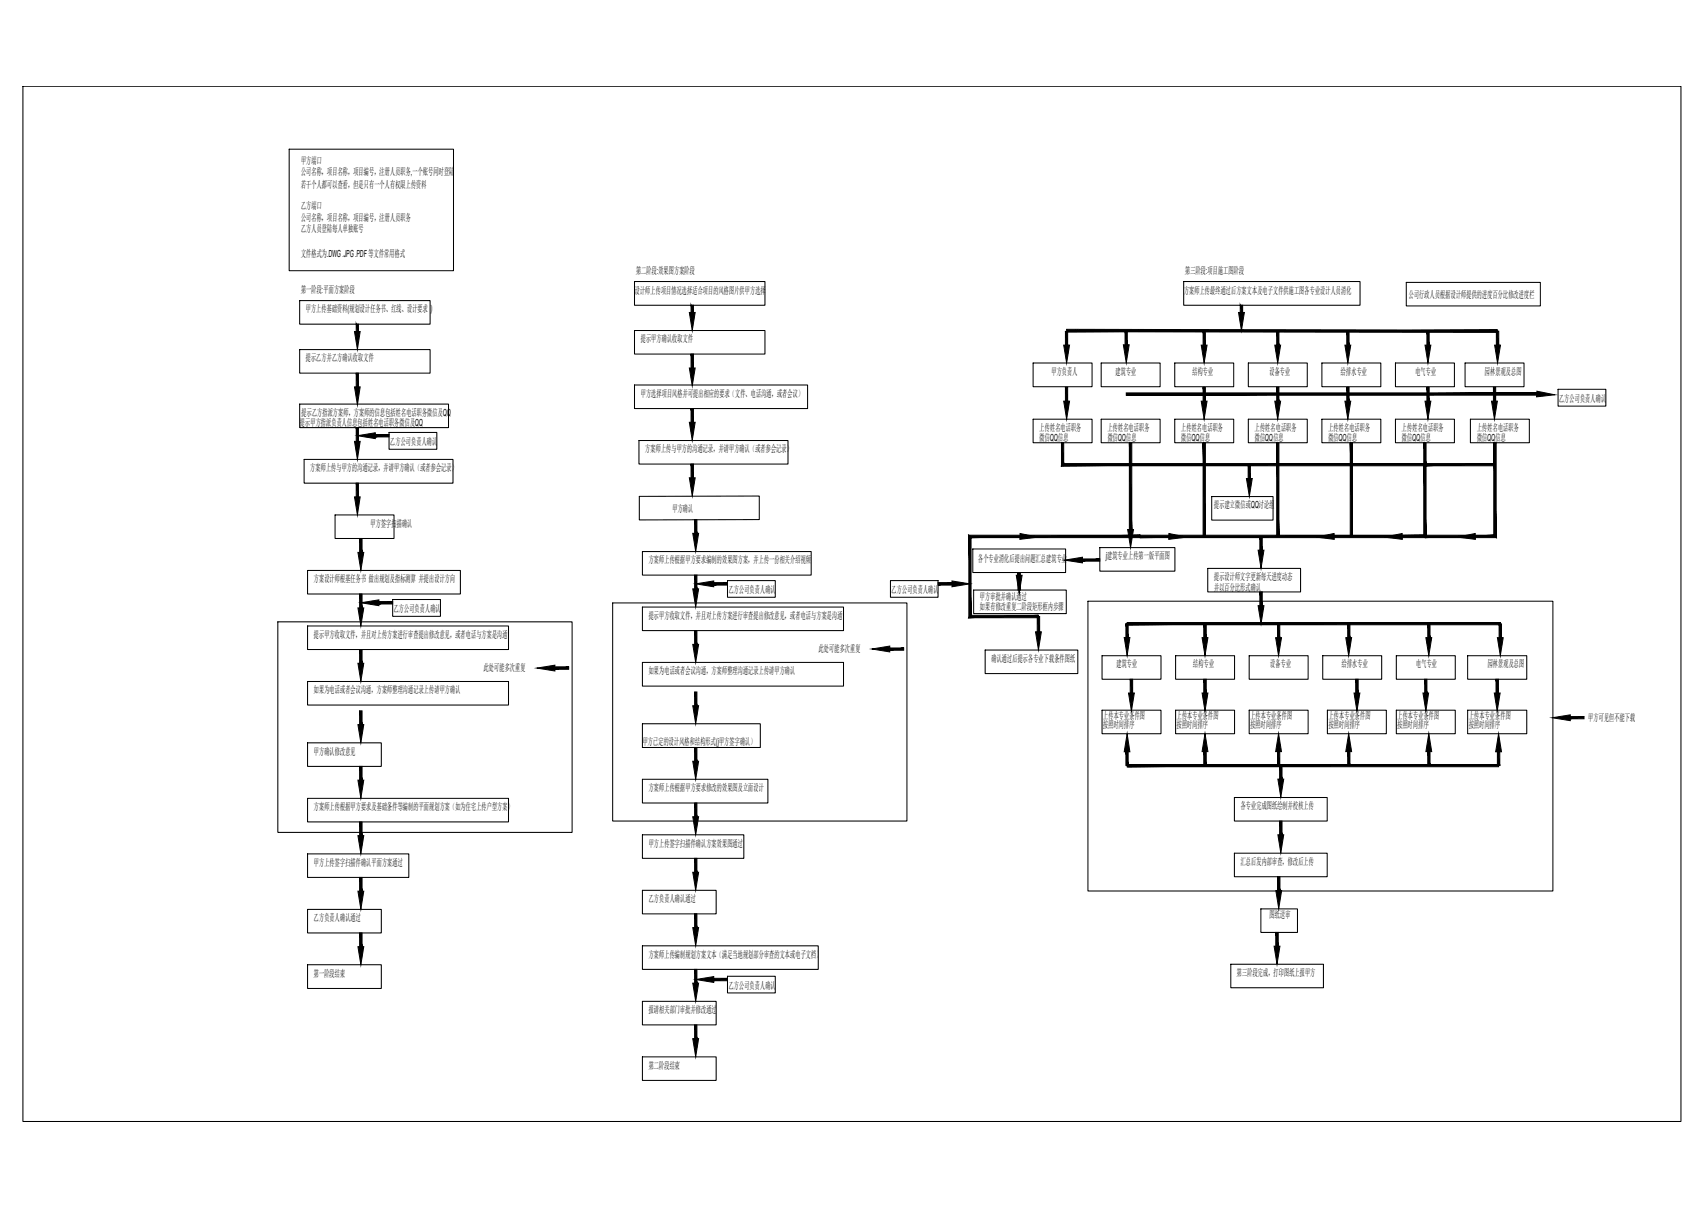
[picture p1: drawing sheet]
<svg xmlns="http://www.w3.org/2000/svg" width="420mm" height="297mm" viewBox="0 0 420 297" stroke-linecap="round" stroke-linejoin="round" font-family="sans-serif">
<!-- layer: 0 -->
<g fill="none" stroke="#000" stroke-width=".25">
<path d="M5.6 21.3h408.4v254.9h-408.4zM71.2 36.7h40.5v30h-40.5zM73.8 74h32.1v5.8h-32.1zM156.3 69.3h32.1v5.9h-32.1zM291.5 69.3h43.5v5.9h-43.5zM346.3 69.6h33.1v5.8h-33.1zM73.8 86.1h32.1v5.8h-32.1zM73.8 99.5h36.7v5.8h-36.7zM156.3 81.4h32.1v5.8h-32.1zM156.3 94.8h42.6v5.8h-42.6zM254.4 89.4h14.6v5.9h-14.6zM271.2 89.4h14.5v5.9h-14.5z"/>
<path d="M289.3 89.4h14.5v5.9h-14.5zM307.4 89.4h14.6v5.9h-14.6zM325.6 89.4h14.5v5.9h-14.5zM343.7 89.4h14.5v5.9h-14.5zM360.8 89.4h14.5v5.9h-14.5zM383.7 95.9h11.8v4.1h-11.8zM74.9 113.2h36.7v5.8h-36.7zM95.8 106.5h11.8v4.2h-11.8zM157.4 108.5h36.7v5.8h-36.7zM254.4 103.3h14.6v5.8h-14.6zM271.2 103.3h14.5v5.8h-14.5zM289.3 103.3h14.5v5.8h-14.5z"/>
<path d="M307.4 103.3h14.6v5.8h-14.6zM325.6 103.3h14.5v5.8h-14.5zM343.7 103.3h14.5v5.8h-14.5zM362.1 103.3h14.6v5.8h-14.6zM82.5 126.8h14.5v5.8h-14.5zM157.5 122.3l29.5-.1v5.8l-29.5 .1zM158.2 135.8h41.6v5.8h-41.6zM239.6 135.2h22.8v5.8h-22.8zM270.9 134.9h18.5v5.8h-18.5zM297.4 140h22.9v5.8h-22.9zM298.4 122.3h15.1v5.8h-15.1zM68.4 153.2h72.5v51.8h-72.5z"/>
<path d="M75.7 140.5h37.7v5.8h-37.7zM75.7 154.2h49.5v5.8h-49.5zM96.7 147.7h11.8v4.1h-11.8zM150.9 148.5h72.5v53.7h-72.5zM158.2 149.5h49.5v5.8h-49.5zM179.2 143h11.7v4.1h-11.7zM219.3 143h11.7v4.1h-11.7zM239.8 145.3h22.8v5.8h-22.8zM267.9 148.1h114.6v71.4h-114.6zM75.7 167.9h49.5v5.8h-49.5zM158.2 163.2h49.5v5.8h-49.5zM158.2 178.3h29.1v5.8h-29.1z"/>
<path d="M242.6 160.1h22.8v5.8h-22.8zM271.4 161.5h14.5v5.8h-14.5zM271.4 174.9h14.5v5.8h-14.5zM289.5 161.5h14.6v5.8h-14.6zM289.5 174.9h14.6v5.8h-14.6zM307.7 161.5h14.5v5.8h-14.5zM307.7 174.9h14.5v5.8h-14.5zM325.8 161.5h14.5v5.8h-14.5zM326.9 174.9h14.5v5.8h-14.5zM343.9 161.5h14.5v5.8h-14.5zM343.9 174.9h14.5v5.8h-14.5zM361.5 161.5h14.5v5.8h-14.5z"/>
<path d="M361.5 174.9h14.5v5.8h-14.5zM75.7 183h18.2v5.8h-18.2zM75.7 196.6h49.5v5.8h-49.5zM158.2 191.9h30.9v5.9h-30.9zM304 196.4h22.9v5.8h-22.9zM75.7 210.3h25v5.8h-25zM158.2 205.6h25v5.8h-25zM158.2 219.3h18.2v5.8h-18.2zM304 210.1h22.9v5.8h-22.9zM75.7 224h18.2v5.8h-18.2zM75.7 237.6h18.2v5.9h-18.2zM158.2 233h43.3v5.8h-43.3z"/>
<path d="M303.1 237.5h22.8v5.8h-22.8zM310.5 223.9h9v5.8h-9zM158.2 246.6h18.2v5.8h-18.2zM179.2 240.5h11.7v4.1h-11.7zM158.2 260.3h18.2v5.8h-18.2z"/>
</g>
<g fill="#000" stroke="#000" stroke-width=".25">
<path d="M87.3 81.7h1.4l-.7 4.4zM87.3 95.3h1.4l-.7 4.4zM169.8 77h1.4l-.7 4.4zM169.8 90.6h1.4l-.7 4.4zM262 85h1.4l-.7 4.4zM276.7 84.9h1.4l-.7 4.5zM295.8 85h1.5l-.7 4.4zM305 77h1.5l-.8 4.4zM314 85h1.4l-.7 4.4zM331.2 85h1.5l-.8 4.4zM351 85h1.4l-.7 4.4zM368.1 85h1.4l-.7 4.4z"/>
<path d="M378.5 96.4l4.4 .8-4.5 .5zM87.3 108.7h1.4l-.7 4.5zM88 107.3l4.4-.7v1.4zM169.8 104h1.4l-.7 4.5zM262 98.8h1.4l-.7 4.5zM295.8 98.8h1.5l-.7 4.5zM314 98.8h1.4l-.7 4.5zM331.2 98.8h1.5l-.8 4.5zM351 98.8h1.4l-.7 4.5zM367.3 98.8h1.5l-.7 4.5zM87.3 122.4h1.4l-.7 4.4zM169.8 117.7h1.4l-.7 4.4z"/>
<path d="M170.6 131.4h1.5l-.8 4.4zM251.2 131.4l4.4 .9-4.4 .5zM262.2 138l4.4-.8v1.4zM277.7 130.4h1.5l-.8 4.5zM287.9 131.4l4.4 .9-4.5 .5zM307 117.9h1.4l-.7 4.4zM309.9 135.5h1.4l-.7 4.5zM324.2 132.3l4.4-.9v1.4zM340.9 132.3l4.4-.9 .1 1.4zM358.9 132.3l4.4-.9 .1 1.4zM88.2 136.1h1.4l-.7 4.4zM88.2 149.7h1.4l-.7 4.4z"/>
<path d="M88.9 148.5l4.4-.8v1.5zM170.6 145h1.5l-.8 4.5zM171.3 143.8l4.5-.7v1.4zM214.7 159.9l4.4-.8v1.5zM234.5 143.1l4.4 .7-4.4 .7zM250.3 141.7h1.4l-.7 4.4zM309.9 149.2h1.4l-.7 4.4zM88.2 163.4h1.4l-.7 4.4zM132.2 164.5l4.5-.7v1.5zM170.6 158.7h1.5l-.8 4.5zM170.6 173.8h1.5l-.8 4.5zM255 155.6h1.5l-.8 4.5z"/>
<path d="M276.9 157h1.4l-.7 4.5zM277.9 170.7h1.5l-.7 4.4zM296.1 157.1h1.4l-.7 4.4zM296.1 170.7h1.4l-.7 4.4zM314.2 157.1h1.4l-.7 4.4zM331.4 157.1h1.5l-.7 4.4zM333.5 170.7h1.4l-.7 4.4zM350.4 170.7h1.4l-.6 4.4zM351.2 157.1h1.4l-.7 4.4zM368 170.7h1.5l-.8 4.4zM368.8 157.1h1.4l-.7 4.4zM382.3 176.8l4.4-.7v1.4z"/>
<path d="M88.2 178.5h1.4l-.7 4.4zM88.2 192.2h1.4l-.7 4.4zM170.6 187.5h1.5l-.8 4.4zM277.6 180.7l.7 4.5h-1.4zM296.8 180.7l.7 4.4h-1.4zM314.9 180.7l.7 4.4h-1.4zM314.7 191.9h1.5l-.8 4.4zM332.2 180.7l.7 4.4h-1.5zM351.9 180.7l.7 4.4h-1.4zM369.1 180.7l.7 4.5h-1.4zM88.2 205.8h1.4l-.7 4.5zM170.6 201.2h1.5l-.8 4.4z"/>
<path d="M170.6 214.8h1.5l-.8 4.4zM314.7 205.6h1.5l-.8 4.5zM88.2 219.5h1.4l-.7 4.4zM88.2 233.2h1.4l-.7 4.4zM170.6 228.5h1.5l-.8 4.4zM313.8 233h1.4l-.7 4.5zM314.2 219.3h1.5l-.8 4.5zM170.6 242.1h1.5l-.8 4.5zM171.3 241.3l4.5-.8v1.5zM170.6 255.8h1.5l-.8 4.5z"/>
<path d="M170.2 75.2v1.8h.6zM170.2 75.2h.6v1.8z"/>
<path d="M305.4 75.2v1.8h.6zM305.4 75.2h.6v1.8z"/>
<path d="M87.7 79.8v1.9h.6zM87.7 79.8h.6v1.9z"/>
<path d="M87.7 91.9v3.4h.6zM87.7 91.9h.6v3.4z"/>
<path d="M170.2 87.2v3.4h.6zM170.2 87.2h.6v3.4z"/>
<path d="M262.4 81.6v3.4h.5zM262.4 81.6h.5v3.4z"/>
<path d="M262.4 95.4v3.4h.5zM262.4 95.4h.5v3.4z"/>
<path d="M262.7 81.1v.6l106.1-.4zM262.7 81.7l106.1-.4v.6z"/>
<path d="M277.1 81.5v3.4h.5zM277.1 81.5h.5v3.4z"/>
<path d="M277.4 96.8v.6l101.1-.6zM277.4 97.4l101.1-.6v.5z"/>
<path d="M296.3 81.6v3.4h.6zM296.3 81.6h.6v3.4z"/>
<path d="M296.3 95.4v3.4h.6zM296.3 95.4h.6v3.4z"/>
<path d="M314.4 81.6v3.4h.6zM314.4 81.6h.6v3.4z"/>
<path d="M314.4 95.4v3.4h.6zM314.4 95.4h.6v3.4z"/>
<path d="M331.7 81.6v3.4h.5zM331.7 81.6h.5v3.4z"/>
<path d="M331.7 95.4v3.4h.5zM331.7 95.4h.5v3.4z"/>
<path d="M351.4 81.6v3.4h.6zM351.4 81.6h.6v3.4z"/>
<path d="M351.4 95.4v3.4h.6zM351.4 95.4h.6v3.4z"/>
<path d="M367.8 95.4v3.4h.6zM367.8 95.4h.6v3.4z"/>
<path d="M368.5 81.6v3.4h.6zM368.5 81.6h.6v3.4z"/>
<path d="M87.7 105.3v3.4h.6zM87.7 105.3h.6v3.4z"/>
<path d="M92.4 107v.6l3.4-.6zM92.4 107.6l3.4-.6v.6z"/>
<path d="M170.2 100.6v3.4h.6zM170.2 100.6h.6v3.4z"/>
<path d="M170.2 114.3v3.4h.6zM170.2 114.3h.6v3.4z"/>
<path d="M261.4 109.1l.6 5.1v-5.1zM261.4 109.1l.6 5.1-.6 .5zM262 114.2l-.6 .5 89.3-.5zM261.4 114.7l89.3-.5 .5 .5zM350.7 109.1v5.1l.5 .5zM350.7 109.1h.5v5.6z"/>
<path d="M278.1 109.1l.6 21.3v-21.3zM278.1 109.1l.6 21.3h-.6z"/>
<path d="M296.3 109.1l.6 23v-23zM296.3 109.1l.6 23h-.6z"/>
<path d="M307.4 114.5v3.4h.5zM307.4 114.5h.5v3.4z"/>
<path d="M314.4 109.1l.6 23v-23zM314.4 109.1l.6 23h-.6z"/>
<path d="M332.5 109.1l.6 23v-23zM332.5 109.1l.6 23h-.6z"/>
<path d="M351 114.2v.5l17.2-.5zM351 114.7l17.2-.5v.5z"/>
<path d="M350.7 114.5l.5 17.6v-17.6zM350.7 114.5l.5 17.6h-.5z"/>
<path d="M87.7 119v3.4h.6zM87.7 119h.6v3.4z"/>
<path d="M88.6 132.6v3.5h.6zM88.6 132.6h.6v3.5z"/>
<path d="M171.1 128v3.4h.5zM171.1 128h.5v3.4z"/>
<path d="M266 137.7v.5l4.9-.5zM266 138.2l4.9-.5v.5z"/>
<path d="M310.3 132.1v3.4h.6zM310.3 132.1h.6v3.4z"/>
<path d="M351 131.8v.6l16.9-.6zM351 132.4l16.9-.6 .6 .6zM367.9 109.1v22.7l.6 .6zM367.9 109.1h.6v23.3z"/>
<path d="M88.6 146.3v3.4h.6zM88.6 146.3h.6v3.4z"/>
<path d="M93.3 148.2v.6l3.4-.6zM93.3 148.8l3.4-.6v.6z"/>
<path d="M171.1 141.6v3.4h.5zM171.1 141.6h.5v3.4z"/>
<path d="M171.1 155.3v3.4h.5zM171.1 155.3h.5v3.4z"/>
<path d="M175.8 143.5v.6l3.4-.6zM175.8 144.1l3.4-.6v.6z"/>
<path d="M219.1 159.6v.5l3.5-.5zM219.1 160.1l3.5-.5v.5z"/>
<path d="M231 144.1h3.5v-.6zM231 143.5h3.5l-3.5 .6z"/>
<path d="M250.7 141l.6 4.3v-4.3zM250.7 141l.6 4.3h-.6z"/>
<path d="M255.5 151.8v3.8h.5zM255.5 151.8h.5v3.8z"/>
<path d="M238.6 152.1h17.1v-.5zM239.2 151.6h16.5l-17.1 .5zM238.6 131.8v20.3l.6-.5zM238.6 131.8l.6 .6v19.2zM238.6 131.8l.6 .6 41.6-.6zM239.2 132.4l41.6-.6v.6zM280.8 131.8v.6l70.2-.6zM280.8 132.4l70.2-.6v.6z"/>
<path d="M277.3 153.6v3.4h.5zM277.3 153.6h.5v3.4z"/>
<path d="M277.6 153.3v.6l91.9-.6zM277.6 153.9l91.9-.6v.6z"/>
<path d="M296.5 153.7v3.4h.6zM296.5 153.7h.6v3.4z"/>
<path d="M310.3 145.8v3.4h.6zM310.3 145.8h.6v3.4z"/>
<path d="M314.6 153.7v3.4h.6zM314.6 153.7h.6v3.4z"/>
<path d="M331.9 153.7v3.4h.6zM331.9 153.7h.6v3.4z"/>
<path d="M351.6 153.7v3.4h.6zM351.6 153.7h.6v3.4z"/>
<path d="M369.2 153.7v3.4h.6zM369.2 153.7h.6v3.4z"/>
<path d="M88.6 160v3.4h.6zM88.6 160h.6v3.4z"/>
<path d="M88.6 175.1v3.4h.6zM88.6 175.1h.6v3.4z"/>
<path d="M136.7 164.3v.5l3.4-.5zM136.7 164.8l3.4-.5v.5z"/>
<path d="M171.1 170.4v3.4h.5zM171.1 170.4h.5v3.4z"/>
<path d="M278.4 167.3v3.4h.5zM278.4 167.3h.5v3.4z"/>
<path d="M296.5 167.3v3.4h.6zM296.5 167.3h.6v3.4z"/>
<path d="M333.9 167.3v3.4h.6zM333.9 167.3h.6v3.4z"/>
<path d="M350.9 167.3v3.4h.5zM350.9 167.3h.5v3.4z"/>
<path d="M368.4 167.3v3.4h.6zM368.4 167.3h.6v3.4z"/>
<path d="M386.7 176.5v.5l3.4-.5zM386.7 177l3.4-.5v.5z"/>
<path d="M88.6 188.8v3.4h.6zM88.6 188.8h.6v3.4z"/>
<path d="M171.1 184.1v3.4h.5zM171.1 184.1h.5v3.4z"/>
<path d="M277.6 188.3v.5l91.5-.5zM277.6 188.8l91.5-.5v.5z"/>
<path d="M277.3 185.2l.5 3.4v-3.4zM277.3 185.2l.5 3.4h-.5z"/>
<path d="M296.5 185.1l.6 3.4v-3.4zM296.5 185.1l.6 3.4h-.6z"/>
<path d="M315.1 188.5v3.4h.6zM315.1 188.5h.6v3.4z"/>
<path d="M314.6 185.1l.6 3.4v-3.4zM314.6 185.1l.6 3.4h-.6z"/>
<path d="M331.9 185.1l.6 3.4v-3.4zM331.9 185.1l.6 3.4h-.6z"/>
<path d="M351.6 185.1l.6 3.4v-3.4zM351.6 185.1l.6 3.4h-.6z"/>
<path d="M368.8 185.2l.6 3.4v-3.4zM368.8 185.2l.6 3.4h-.6z"/>
<path d="M88.6 202.4v3.4h.6zM88.6 202.4h.6v3.4z"/>
<path d="M88.6 216.1v3.4h.6zM88.6 216.1h.6v3.4z"/>
<path d="M171.1 197.8v3.4h.5zM171.1 197.8h.5v3.4z"/>
<path d="M171.1 211.4v3.4h.5zM171.1 211.4h.5v3.4z"/>
<path d="M314.6 215.9v3.4h.6zM314.6 215.9h.6v3.4z"/>
<path d="M315.1 202.2v3.4h.6zM315.1 202.2h.6v3.4z"/>
<path d="M88.6 229.8v3.4h.6zM88.6 229.8h.6v3.4z"/>
<path d="M171.1 225.1v3.4h.5zM171.1 225.1h.5v3.4z"/>
<path d="M314.2 229.7v3.3h.6zM314.2 229.7h.6v3.3z"/>
<path d="M171.1 238.8v3.3h.5zM171.1 238.8h.5v3.3z"/>
<path d="M171.1 252.4v3.4h.5zM171.1 252.4h.5v3.4z"/>
<path d="M175.8 241v.6l3.4-.6zM175.8 241.6l3.4-.6v.6z"/>
</g>
<g font-size="2.5">
<text x="74.1" y="40.5">甲方端口</text>
<text x="74.1" y="43.2">公司名称，项目名称，项目编号，注册人员职务,一个账号同时登陆</text>
<text x="74.1" y="46.2">若干个人都可以查看，但是只有一个人有权限上传资料</text>
<text x="74.1" y="51.6">乙方端口</text>
<text x="74.1" y="54.3">公司名称，项目名称，项目编号，注册人员职务</text>
<text x="74.1" y="57">乙方人员登陆每人单独账号</text>
<text x="74.1" y="63.2">文件格式为.DWG .JPG .PDF等文件常用格式</text>
<text x="156.6" y="67.4">第二阶段:效果图方案阶段</text>
<text x="291.8" y="67.4">第三阶段:项目施工图阶段</text>
<text x="74.1" y="72.1">第一阶段:平面方案阶段</text>
<text x="75.2" y="77">甲方上传基础资料(规划设计任务书、红线、设计要求</text>
<text x="156.3" y="72.4">设计师上传项目情况选择适合项目的风格图片供甲方选择</text>
<text x="291.5" y="72.4">方案师上传最终通过后方案文本及电子文件供施工图各专业设计人员消化</text>
<text x="346.9" y="73.4">公司行政人员根据设计师提供的进度百分比修改进度栏</text>
<text x="75.2" y="89">提示乙方并乙方确认收取文件</text>
<text x="157.7" y="84.3">提示甲方确认收取文件</text>
<text x="258.9" y="92.3">甲方负责人</text>
<text x="274.7" y="92.3">建筑专业</text>
<text x="293.6" y="92.3">结构专业</text>
<text x="312.6" y="92.3">设备专业</text>
<text x="330.2" y="92.3">给排水专业</text>
<text x="348.5" y="92.3">电气专业</text>
<text x="365.6" y="92.3">园林景观及总图</text>
<text x="157.7" y="97.7">甲方选择项目风格并可提出相应的要求（文件、电话沟通，或者会议）</text>
<text x="383.9" y="99">乙方公司负责人确认</text>
<text x="73.8" y="104.9">提示甲方指派负责人信息包括姓名电话职务微信及QQ</text>
<text x="74.2" y="102.4">提示乙方指派方案师，方案师的信息包括姓名电话职务微信及QQ</text>
<text x="256" y="106.1">上传姓名电话职务</text>
<text x="272.7" y="106.1">上传姓名电话职务</text>
<text x="290.8" y="106.1">上传姓名电话职务</text>
<text x="309" y="106.1">上传姓名电话职务</text>
<text x="327.1" y="106.1">上传姓名电话职务</text>
<text x="345.2" y="106.1">上传姓名电话职务</text>
<text x="363.7" y="106.1">上传姓名电话职务</text>
<text x="96" y="109.6">乙方公司负责人确认</text>
<text x="158.8" y="111.4">方案师上传与甲方的沟通记录，并请甲方确认（或者参会记录）</text>
<text x="256" y="108.5">微信QQ信息</text>
<text x="272.7" y="108.5">微信QQ信息</text>
<text x="290.8" y="108.5">微信QQ信息</text>
<text x="309" y="108.5">微信QQ信息</text>
<text x="327.1" y="108.5">微信QQ信息</text>
<text x="345.2" y="108.5">微信QQ信息</text>
<text x="363.7" y="108.5">微信QQ信息</text>
<text x="76.3" y="116.1">方案师上传与甲方的沟通记录，并请甲方确认（或者参会记录）</text>
<text x="299" y="125.2">提示建立微信或QQ讨论组</text>
<text x="91.2" y="129.8">甲方签字扫描确认</text>
<text x="165.5" y="126.1">甲方确认</text>
<text x="77.2" y="143.4">方案设计师根基任务书 做出规划及指标测算 并提出设计方向</text>
<text x="159.7" y="138.7">方案师上传根据甲方要求编制的效果图方案，并上传一份相关介绍视频</text>
<text x="240.8" y="138.3">各个专业消化后提出问题汇总建筑专业</text>
<text x="298.9" y="142.9">提示设计师文字更新每天进度动态</text>
<text x="179.4" y="146.1">乙方公司负责人确认</text>
<text x="219.5" y="146.1">乙方公司负责人确认</text>
<text x="241.3" y="147.7">甲方审批并确认通过</text>
<text x="298.9" y="145.5">并以百分比形式确认</text>
<text x="96.9" y="150.8">乙方公司负责人确认</text>
<text x="159.7" y="152.4">提示甲方收取文件，并且对上传方案进行审查提出修改意见，或者电话与方案是沟通</text>
<text x="241.3" y="150.2">如果有修改重复二阶段矩形框内步骤</text>
<text x="77.2" y="157.1">提示甲方收取文件，并且对上传方案进行审查提出修改意见，或者电话与方案是沟通</text>
<text x="201.6" y="160.6">此处可能多次重复</text>
<text x="119.1" y="165.3">此处可能多次重复</text>
<text x="159.7" y="166.1">如果为电话或者会议沟通，方案师整理沟通记录上传请甲方确认</text>
<text x="244.1" y="163">确认通过后提示各专业下载条件图纸</text>
<text x="274.9" y="164.4">建筑专业</text>
<text x="293.8" y="164.4">结构专业</text>
<text x="312.8" y="164.4">设备专业</text>
<text x="330.4" y="164.4">给排水专业</text>
<text x="348.7" y="164.4">电气专业</text>
<text x="366.3" y="164.4">园林景观及总图</text>
<text x="77.2" y="170.7">如果为电话或者会议沟通，方案师整理沟通记录上传请甲方确认</text>
<text x="271.6" y="177">上传本专业条件图</text>
<text x="271.6" y="179.3">按照时间排序</text>
<text x="289.7" y="177">上传本专业条件图</text>
<text x="289.7" y="179.3">按照时间排序</text>
<text x="307.9" y="177">上传本专业条件图</text>
<text x="307.9" y="179.3">按照时间排序</text>
<text x="327.2" y="177">上传本专业条件图</text>
<text x="327.2" y="179.3">按照时间排序</text>
<text x="344.1" y="177">上传本专业条件图</text>
<text x="344.1" y="179.3">按照时间排序</text>
<text x="361.7" y="177">上传本专业条件图</text>
<text x="361.7" y="179.3">按照时间排序</text>
<text x="391.1" y="177.5">甲方可见但不能下载</text>
<text x="77.2" y="185.9">甲方确认修改意见</text>
<text x="158.2" y="183.5">甲方已定的设计风格和结构形式(j甲方签字确认）</text>
<text x="159.7" y="194.9">方案师上传根据甲方要求修改的效果图及立面设计</text>
<text x="77.2" y="199.5">方案师上传根据甲方要求及基础条件等编制的平面规划方案（如为住宅上传户型方案）</text>
<text x="305.5" y="199.3">各专业完成图纸绘制并校核上传</text>
<text x="159.7" y="208.5">甲方上传签字扫描件确认方案效果图通过</text>
<text x="77.2" y="213.2">甲方上传签字扫描件确认平面方案通过</text>
<text x="305.5" y="213">汇总后发内部审查，修改后上传</text>
<text x="77.2" y="226.9">乙方负责人确认通过</text>
<text x="159.7" y="222.2">乙方负责人确认通过</text>
<text x="312.6" y="226.2">图纸送审</text>
<text x="159.7" y="235.9">方案师上传编制规划方案文本（满足当地规划部分审查的文本或电子文档）</text>
<text x="77.2" y="240.5">第一阶段结束</text>
<text x="179.4" y="243.5">乙方公司负责人确认</text>
<text x="304.6" y="240.4">第三阶段完成，打印图纸上报甲方</text>
<text x="159.7" y="249.5">报请相关部门审批并修改通过</text>
<text x="159.7" y="263.2">第二阶段结束</text>
</g>
<g font-size="2.4">
<text x="106" y="77">)</text>
<text x="272.3" y="137.8">j建筑专业上传第一版平面图</text>
</g>
</svg>
